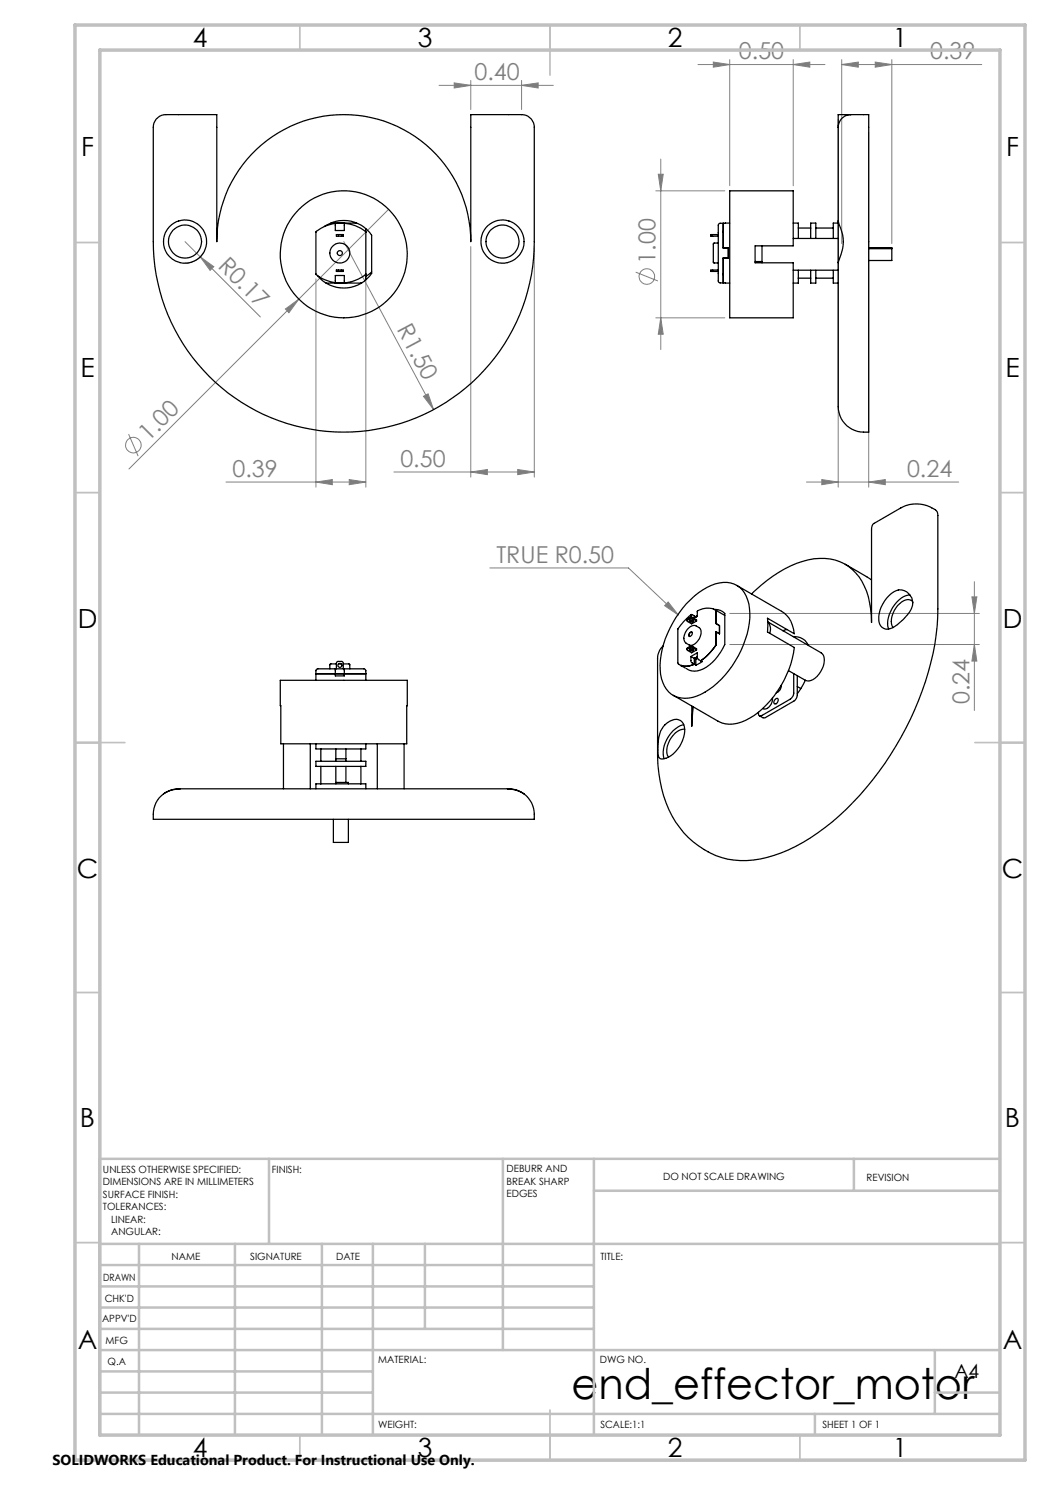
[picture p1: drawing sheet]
<svg xmlns="http://www.w3.org/2000/svg" width="210mm" height="297mm" viewBox="0 0 210 297" stroke-linecap="round" stroke-linejoin="round" font-family="sans-serif">
<g fill="none" stroke="#808080" stroke-width=".2">
<path d="M87.8 17.1h22.9M90.8 16.6l3.4 .5-3.4 .5zM94.2 16.1v5.8M104.3 17.1l3.3-.5v1zM104.3 16.1v5.8M139.6 12.9h25.4M142.7 12.4l3.2 .5-3.2 .5zM145.9 11.9v25.2M158.6 12.9l3.4-.5v1zM158.6 11.9v25.2M168.3 12.9l3.4-.5v1zM168.3 12.9h28.1"/>
<path d="M168.3 11.9v36.8M175 12.4l3.4 .5-3.4 .5zM178.4 11.9v36.8M131.2 38.2h13.8M131.7 34.9h.9l-.4 3.3zM132.2 31.8v38.1M167.6 23.9v73.5M173.7 26.5v70.9M37 48.3l15.1 15.1M40 51.4l2.8 1.9-.8 .8zM40.7 50.6a4.3 4.3 0 0 1-3.7 2M63.2 55.8v41.6"/>
<path d="M68.8 48.3l17.9 33.6M73.2 55.8v41.6M77.7 41.9l-51.9 51.9M94.2 49.3v46.1M106.9 49.3v46.1M127.1 54.4l4.5 1.8M57.1 61.8l2.7-2-2 2.7zM84.7 79.3l.9-.5 1.1 3.1zM131.2 63.6h13.8M132.2 63.6l.4 3.2h-.9zM25.7 86.8l1.9 4.4M45.2 96.4h28"/>
<path d="M63.2 96.4l3.3-.5v1zM69.8 95.9l3.4 .5-3.4 .5zM78.8 94.4h28.1M94.2 94.4l3.3-.5v1zM103.5 93.9l3.4 .5-3.4 .5zM161.3 96.4h30.4M164.4 95.9l3.2 .5-3.2 .5zM173.7 96.4l3.4-.5v1zM98 113.6h27.7l10 9.4M194.4 119.4h1l-.5 3.3zM194.9 116.3v25.8M133.6 120.4l2.1 2.6-2.8-1.9z"/>
<path d="M145.9 122.7h50M145.9 128.9h50M194.9 128.9l.5 3.3h-1z"/>
<circle cx="129.4" cy="55.3" r="1.56"/>
<circle cx="26.7" cy="89" r="1.56"/>
</g>
<g fill="none" stroke="#c0c0c0" stroke-width=".35">
<path d="M60 5v5M110 5v10M160 5v5M15 48.5h5M200 48.5h5M15 98.5h5M200 98.5h5M15 148.5h10M195 148.5h10M15 198.5h5M200 198.5h5M15 248.5h5"/>
<path d="M200 248.5h5M60 287v5M110 282v10M160 287v5"/>
</g>
<g fill="none" stroke="#c0c0c0" stroke-width=".5">
<path d="M53.8 231.8v17M100.6 231.8v38.2M118.8 231.8v55.2M118.8 238.2h81.2M170.8 231.8v6.4M200 231.8h-180v55.2M20 248.8h180M20 257.3h98.8M20 253h98.8M27.8 248.8v38.2M47 248.8v38.2M64.4 248.8v38.2"/>
<path d="M74.6 248.8v38.2M85 248.8v17M20 265.8h98.8M20 261.5h98.8M20 278.5h54.6M20 274.3h54.6M20 270h180M187 278.5h13M187 270v12.8M20 282.8h180M163 282.8v4.2"/>
</g>
<path d="M15 5h190v287h-190zM20 10h180v277h-180z" fill="none" stroke="#c0c0c0" stroke-width=".7"/>
<g fill="#808080">
<path d="M57.1 61.8l2.7-2-2 2.7z"/>
<path d="M84.7 79.3l.9-.5 1.1 3.1z"/>
<path d="M40 51.4l2.8 1.9-.8 .8z"/>
<path d="M69.8 95.9l3.4 .5-3.4 .5zM63.2 96.4l3.3-.5v1zM158.6 12.9l3.4-.5v1zM142.7 12.4l3.2 .5-3.2 .5z"/>
<path d="M90.8 16.6l3.4 .5-3.4 .5zM104.3 17.1l3.3-.5v1zM94.2 94.4l3.3-.5v1zM103.5 93.9l3.4 .5-3.4 .5zM164.4 95.9l3.2 .5-3.2 .5zM173.7 96.4l3.4-.5v1zM133.6 120.4l-.7 .7 2.8 1.9z"/>
<path d="M168.3 12.9l3.4-.5v1zM175 12.4l3.4 .5-3.4 .5z"/>
<path d="M132.2 63.6l.4 3.2h-.9zM131.7 34.9h.9l-.4 3.3z"/>
<path d="M194.4 119.4h1l-.5 3.3zM194.9 128.9l.5 3.3h-1z"/>
</g>
<g fill="none" stroke="#000" stroke-width=".25">
<path d="M31.3 23.8a4 4 0 0 1 3.2-.9h8.9v25.4a25.4 25.4 0 0 1 25.4-25.4 25.4 25.4 0 0 1 25.4 25.4v-25.4h9.5a2.64 2.64 0 0 1 3.2 2.6v22.8a38.1 38.1 0 0 1-38.1 38.1 38.1 38.1 0 0 1-38.1-38.1v-22.8a2.41 2.41 0 0 1 .6-1.7zM145.9 38.2h12.7v11h-7.6v3.4h7.6v11h-12.7zM167.6 25.5v18.7M170.2 22.9h3.5v63.5a5.3 5.3 0 0 1-6.1-6.2v-27.7M170.2 22.9a2.57 2.57 0 0 0-2.6 2.6M170.2 22.9h-2.6v2.6M64.9 45.3a6.8 6.8 0 0 1 9.4 1.8v7.6a6.8 6.8 0 0 1-10.8 .4M66.1 44.6h5.2M67.1 56.5l1.8 .1M67.1 44.7a6.3 6.3 0 0 0-3.9 1.8v8.4a7.5 7.5 0 0 0 3.9 1.6M67.1 56.5v-1.4h1.8v1.5M67.3 46.9h1.4v.3h-1.4z"/>
<path d="M67.3 54h1.4v.3h-1.4zM68.9 44.7h-1.8M68.9 44.7a5.7 5.7 0 0 1 4.3 1.8M68.9 44.7v1.4h-1.8v-1.4M72.3 56.6h-7.1M73.2 45.7v9.9l-.1 .5M73.2 54.8v.1a7.8 7.8 0 0 1-4.3 1.7M74.3 54.4l-1.1 .9M143.7 48.6h-.9l-.1 .2v3.7l1 .1M143.7 46.9h-1.5v.3h1.5M143.7 54h-1.5v.3h1.5M144.6 44.7v4.9h1.1v2h-1.1v3.2"/>
<path d="M144.6 54.8v.1M144.6 54.9v1.7M145.1 56.6h.1M145.9 44.6l-1.9 .1a.8 .8 0 0 0-.3 1v10.2a.54 .54 0 0 0 .3 .7h1.9M151 52.3h1.4M152.4 49.2v3.4M158.6 44.6h1.1v1M158.6 47.7h9M158.6 54h9M159.7 55.6v1h-1.1M159.7 45.6h2.4M159.7 55.6h2.4"/>
<path d="M159.7 45.6v2.1M159.7 54v1.6M162.1 55.6v1h1.1v-1M162.1 45.6v-1h1.1v1M162.1 45.6v2.1M162.1 54v1.6M163.2 45.6h3.5M163.2 55.6h3.5M163.2 45.6v2.1M163.2 54v1.6M166.7 55.6v1h.9M166.7 45.6v2.1"/>
<path d="M166.7 54v1.6M167.6 44.6h-.9v1M167.6 44.2l.1 .4a8.4 8.4 0 0 1 0 7.8l-.1 .1M167.6 44.2v8.3M173.7 49.5h4.7v.2M173.7 49.7h4.7M178.4 49.7v2.4h-4.7M147.4 117.1l8.9 5.2a5.3 5.3 0 0 1 2.6 4.4l-5.4-3.1v2.8l5.4 3.1a19.9 19.9 0 0 1-8.9 14.1 6.3 6.3 0 0 1-6.4 .6l-8.9-5.1M150.3 118.8a25 25 0 0 1 11.3-6.8 9.4 9.4 0 0 1 11.7 6.2l.4 1.2a21.4 21.4 0 0 1 .6 5.1v-18.7a1.22 1.22 0 0 1 .5-1.1l5.4-3.1a6.5 6.5 0 0 1 7.1 .6l.3 .9v18.7a55.2 55.2 0 0 1-8.4 27.4 55.2 55.2 0 0 1-18.5 19.2 22.9 22.9 0 0 1-13.9 3.6 17.4 17.4 0 0 1-14.1-12.9 30 30 0 0 1-1.2-8.7v-18.7M169.1 112.9l5.2 3.1M177.8 119.2a2.64 2.64 0 0 1 3.8-.7 2.64 2.64 0 0 1 .4 3.8 8 8 0 0 1-4.4 3.5 1.75 1.75 0 0 1-1.8-2 6.5 6.5 0 0 1 2-4.6zM182 119a5.6 5.6 0 0 0-4.3 4.5 3.6 3.6 0 0 0 0 2.3"/>
<path d="M56.1 136.1h25.4l-.1 12.7h-25.2zM63.3 134.8h.1M63.3 134.8h9.9M67.1 133.8v1.4h1.8v-1.4M67.1 133.8h-1.4a4.5 4.5 0 0 0-2.5 .2v2.1M67.1 133.8h1.8M67.3 132.8h-1.2l-.1 1M67.3 133.8v-1.2l.2-.3 1 .1 .2 1.4M67.7 132.8h.5M68.7 132.8h1.2l.1 1M68.9 133.8h4l.3 .3v2M132.6 129.1a3.6 3.6 0 0 0-1.1 2.7"/>
<path d="M135.6 125.7v6.9l.1 .3M135.7 132.9h.1M135.7 132.9l.5 .2M136.2 133.1h.1M136.2 133.1l.9 .5M137.3 120.7a12.4 12.4 0 0 1 7.4-4.2 4.6 4.6 0 0 1 4.8 3.5 15.6 15.6 0 0 1-2.4 12.1 16 16 0 0 1-8.6 7.4 4.8 4.8 0 0 1-6.2-3.8 16.8 16.8 0 0 1 2.9-12.2zM137.4 129.9l.1-.3 .6-.4h.3l.9 .5v.3M137.4 124.2l.1-.4 .8-.4 1 .6v.2M137.4 129.9l.7-.4h.3l.9 .5-1 .6-.8-.5zM137.4 124.1l.9-.4 1 .5-1 .6-.8-.5zM137.8 127l.1 .3M137.8 125.6a1.43 1.43 0 0 1 1.9-.2 1.43 1.43 0 0 1 .4 1.9l-.5 .8a1.5 1.5 0 0 1-2.1 .7 1.5 1.5 0 0 1-.5-2.2z"/>
<path d="M137.9 129.9a.4 .4 0 0 1 .5-.2 .4 .4 0 0 1 .3 .4 .44 .44 0 0 1-.8-.2zM137.9 124.1a.42 .42 0 0 1 .5-.1 .42 .42 0 0 1 .3 .3 .41 .41 0 0 1-.5 .1 .41 .41 0 0 1-.3-.3zM138 129.9l.3 .1 .4-.1M138 124.1l.2 .1 .5-.1M138 126.5l.2-.1a.45 .45 0 0 1 .2 .6 .45 .45 0 0 1-.6 .2zM138.2 131.3l1.3-.7v1.1l.7 .5M138.2 131.3v1.1l.7 .5M138.2 131.3l.7 .4M138.3 122.9l-1.6 1.4-1.1 1.5M138.4 126.5a.5 .5 0 0 0-.6 .5M138.9 132.9a3.7 3.7 0 0 1-2.7 .2M138.9 123.2l-.6-.3-.1 .5"/>
<path d="M138.9 123.2v.3M138.9 131.7v1.2M138.9 132.9l.3 .1M138.9 131.7l.3 .2M138.9 123.2l.3 .2M139.2 123.4h.1M139.2 131.9v1.1M139.5 123.2l-.3 .2M139.5 131.4l-.6 .3M139.5 131.7l-.3 .2M140.2 132.2l.2 .1-1.2 .7M142.9 121.9h.2a2.54 2.54 0 0 1 1.9 .8v6.2a8.9 8.9 0 0 1-5.5 5.3 2.61 2.61 0 0 1-2.2-.5"/>
<path d="M143.2 122.1a3.3 3.3 0 0 0-3.7 .2v.9l-.8 .4M143.2 122.1h.1M143.2 122.1l1.8 1M143.2 122.1v2.6l.7 .4v1.6l-.7-.3-.1 2.7a12.3 12.3 0 0 1-2.9 3.1M154 126.7v-.2a2.21 2.21 0 0 0-.4-2.1l10.6 6.2a2.54 2.54 0 0 1 .2 3.2 3.3 3.3 0 0 1-3 2.4l-.3-.1M154.5 139.6a2.02 2.02 0 0 1-1.6 2.2l-.3-.1M155 139.9l.4-.2a.65 .65 0 0 1 .2 .7 .65 .65 0 0 1-.7 .4l-.1-.3zM156.3 137v.2a1.63 1.63 0 0 1-1 1.4M157.4 125.9l-.8 .2M157.7 134.1l3.4 2M158.6 127.3a3.1 3.1 0 0 1 3.1 1.8M158.8 134.7v3.9a1.6 1.6 0 0 1-.8 1.2l-5.6 3.3a.48 .48 0 0 1-.6 0 .48 .48 0 0 1-.1-.7"/>
<path d="M159.5 135.1v3.9a1.62 1.62 0 0 1-.7 1.2l-5.8 3.4-.4-.1-.7-.3M159.5 137.3l.7 .4M161.1 136.1l-1.6 2.6M182.5 120.3a1.73 1.73 0 0 0-2.5 .4 4.7 4.7 0 0 0-1.6 4.5l.2 .3M32.7 158.8a5.3 5.3 0 0 0-2 5.1h76.1a5.3 5.3 0 0 0-2-5.1M36 157.8h65.5M36 157.8a5.8 5.8 0 0 0-3.3 1M36 157.8a5.5 5.5 0 0 0-3.3 1M56.7 148.8v9M62.1 148.8v9M63.2 148.8v1h1M64.2 152.3h-1v1h1"/>
<path d="M64.2 156.8h-1v1M64.2 149.8v2.5M64.2 153.3v3.5M64.2 149.8h8M64.2 153.3h8M64.2 152.3h8M64.2 156.8h8M67.2 156.5h2.5v.3M67.2 151.8h2M67.2 149.8v2.5M67.2 153.3v3.5M69.2 149.8v2.5"/>
<path d="M69.2 153.3v3.2M72.2 152.3h1v1h-1M72.2 156.8h1v1M72.2 149.8v2.5M72.2 153.3v3.5M73.2 148.8v1h-1M75.5 148.8v9M80.8 148.8v9M101.5 157.8a6.4 6.4 0 0 1 3.3 1M101.5 157.8a5.4 5.4 0 0 1 3.3 1M133 145a2.82 2.82 0 0 1 3.1-.9 3.3 3.3 0 0 1 .4 4 5.2 5.2 0 0 1-4.3 3.7 1.54 1.54 0 0 1-.6-1.8 7.2 7.2 0 0 1 1.4-5zM136.7 144.9a6 6 0 0 0-3.9 6.8"/>
<path d="M136.9 145.9a3.9 3.9 0 0 0-3.4 3.3l-.1 .5a2.37 2.37 0 0 0 .3 1.7M138.4 141.2v4l.2-3.8M66.7 163.9v4.6h3v-4.6"/>
<circle cx="37" cy="48.3" r="3.3"/>
<circle cx="37" cy="48.3" r="4.3"/>
<circle cx="68" cy="50.6" r=".51"/>
<circle cx="68" cy="50.6" r="2"/>
<circle cx="68.7" cy="50.9" r="12.7"/>
<circle cx="100.5" cy="48.3" r="3.3"/>
<circle cx="100.5" cy="48.3" r="4.3"/>
<circle cx="68" cy="133.1" r=".39"/>
</g>
<text font-size="8.5" x="114.3" y="279.7">end_effector_motor</text>
<g font-size="5.3">
<text x="38.5" y="9.5">4</text>
<text x="83.5" y="9.5">3</text>
<text x="133.6" y="9.5">2</text>
<text x="178.6" y="9.5">1</text>
<text x="16.2" y="31.2">F</text>
<text x="201.2" y="31.2">F</text>
<text x="16.1" y="75.5">E</text>
<text x="201.1" y="75.5">E</text>
<text x="15.5" y="125.5">D</text>
<text x="200.5" y="125.5">D</text>
<text x="15.4" y="175.5">C</text>
<text x="200.4" y="175.5">C</text>
<text x="16" y="225.5">B</text>
<text x="201" y="225.5">B</text>
<text x="15.5" y="269.7">A</text>
<text x="200.5" y="269.7">A</text>
<text x="38.5" y="291.5">4</text>
<text x="83.5" y="291.5">3</text>
<text x="133.6" y="291.5">2</text>
<text x="178.6" y="291.5">1</text>
</g>
<g font-size="4.7" fill="#808080">
<text x="147.8" y="11.9">0.50</text>
<text x="186" y="11.9">0.39</text>
<text x="94.9" y="16">0.40</text>
<text x="43.5" y="53.4" transform="rotate(45 43.5 53.4)">R0.17</text>
<text x="131.1" y="52.7" transform="rotate(-90 131.1 52.7)">1.00</text>
<text x="79.3" y="65.8" transform="rotate(62 79.3 65.8)">R1.50</text>
<text x="29.7" y="88.4" transform="rotate(-45 29.7 88.4)">1.00</text>
<text x="46.5" y="95.4">0.39</text>
<text x="80.1" y="93.4">0.50</text>
<text x="181.4" y="95.4">0.24</text>
<text x="99.3" y="112.6">TRUE R0.50</text>
<text x="193.9" y="140.8" transform="rotate(-90 193.9 140.8)">0.24</text>
</g>
<text font-size="3.9" x="190.9" y="275.5">A4</text>
<text font-size="2.9" x="10.5" y="292.9">SOLIDWORKS Educational Product. For Instructional Use Only.</text>
<g font-size="2">
<text x="20.6" y="234.6">UNLESS OTHERWISE SPECIFIED:</text>
<text x="20.6" y="237.1">DIMENSIONS ARE IN MILLIMETERS</text>
<text x="20.6" y="239.6">SURFACE FINISH:</text>
<text x="54.4" y="234.6">FINISH:</text>
<text x="101.3" y="234.5">DEBURR AND</text>
<text x="101.3" y="237">BREAK SHARP</text>
<text x="101.3" y="239.5">EDGES</text>
<text x="132.6" y="236">DO NOT SCALE DRAWING</text>
<text x="173.3" y="236.2">REVISION</text>
<text x="20.6" y="242.1">TOLERANCES:</text>
<text x="22.2" y="244.6">LINEAR:</text>
<text x="22.2" y="247.1">ANGULAR:</text>
<text x="34.3" y="252">NAME</text>
<text x="50" y="251.9">SIGNATURE</text>
<text x="67.2" y="251.9">DATE</text>
<text x="120.1" y="251.9">TITLE:</text>
<text x="20.6" y="256.1">DRAWN</text>
<text x="20.9" y="260.3">CHK'D</text>
<text x="20.4" y="264.4">APPV'D</text>
<text x="21.1" y="268.8">MFG</text>
<text x="21.5" y="273">Q.A</text>
<text x="75.6" y="272.5">MATERIAL:</text>
<text x="120" y="272.5">DWG NO.</text>
<text x="75.6" y="285.5">WEIGHT:</text>
<text x="120.1" y="285.6">SCALE:1:1</text>
<text x="164.5" y="285.6">SHEET 1 OF 1</text>
</g>
</svg>
